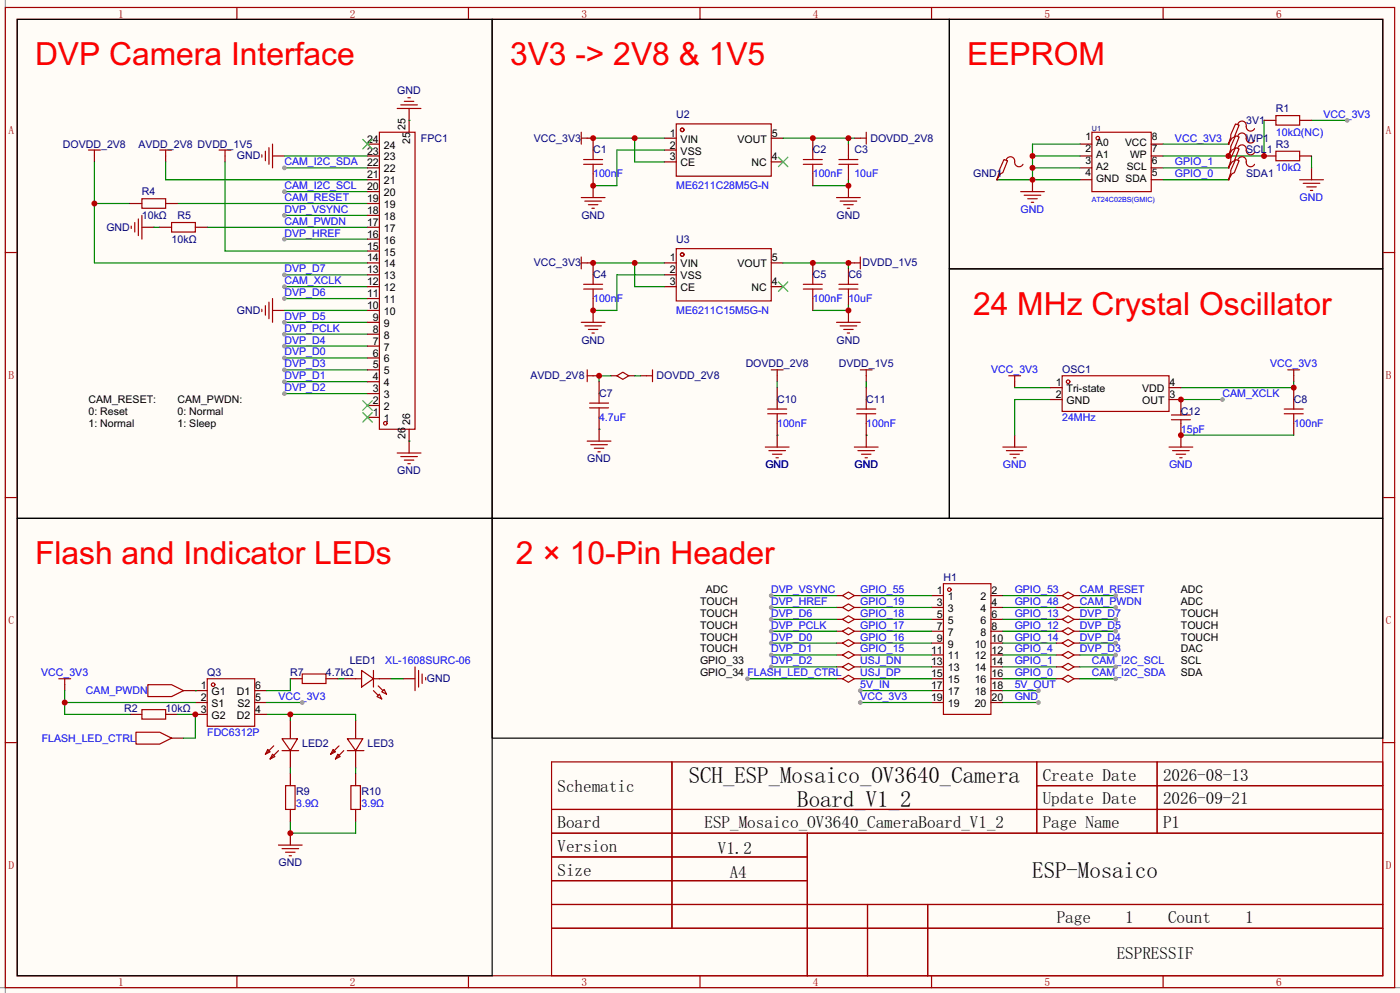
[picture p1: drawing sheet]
<svg xmlns="http://www.w3.org/2000/svg" width="299mm" height="212mm" viewBox="0 0 299 212" stroke-linecap="round" stroke-linejoin="round" font-family="sans-serif">
<path d="M0 0h299.5v212.3h-299.5z" fill="#fffcf7"/>
<path d="M1.1 0v212.3M0 211.1h299.5" fill="none" stroke="#999" stroke-width=".25"/>
<g fill="none" stroke="#a10000" stroke-width=".25">
<path d="M1.1 1.6h297.2v209.5h-297.2zM3.7 4.1h292.1v204.5h-292.1zM50.7 1.6v2.5M100.2 1.6v2.5M149.7 1.6v2.5M199.3 1.6v2.5M248.8 1.6v2.5M18.9 32.1h2.6M20.2 32.1v1.2M34.2 32.1h2.5M35.4 32.1v1.2M46.9 32.1h2.5"/>
<path d="M48.1 32.1v1.2M56 33.1v.5M56.8 32.3v2.1M57.5 31.6v3.5M58.3 30.8v5.1M124.3 29.5h1.3M124.3 28.3v2.5M144.7 26.5h20.3v11.2h-20.3zM184 29.5h1.3M185.3 28.3v2.5M278 38.4h5.1M278.8 39.2h3.5"/>
<path d="M279.5 40h2.1M1.1 54h2.6M124.3 42.2h5.1M124.3 56.2h1.3M124.3 54.9v2.6M125.1 43h3.6M125.9 43.8h2M126.6 44.5h.5M144.7 53.2h20.3v11.1h-20.3zM178.9 42.2h5.1M179.7 43h3.6M180.5 43.8h2"/>
<path d="M181.2 44.5h.5M182.8 56.2h1.2M184 54.9v2.6M218.3 41h5.1M219.1 41.7h3.5M219.8 42.5h2.1M220.6 43.3h.5M280.3 40.7h.5M295.8 54h2.5M56 66.1v.5M56.8 65.4v2M57.5 64.6v3.5"/>
<path d="M58.3 63.8v5.1M124.3 68.9h5.1M125.1 69.7h3.6M125.6 79.1v2.5M125.9 70.4h2M126.6 71.2h.5M139.6 79.1v2.5M165 79.1h2.5M166.2 79.1v1.2M178.9 68.9h5.1M179.7 69.7h3.6M180.5 70.4h2"/>
<path d="M181.2 71.2h.5M184 79.1h2.6M185.3 79.1v1.2M275.5 79.1h2.5M276.7 79.1v1.2M125.6 80.3h1.3M125.6 94.3h5.1M126.4 95.1h3.5M127.1 95.8h2.1M127.9 96.6h.5M138.3 80.3h1.3M214.5 95.6h5.1"/>
<path d="M215.3 96.3h3.5M215.8 80.3h2.5M216 97.1h2.1M216.8 97.9h.5M217 80.3v1.3M250.1 95.6h5M250.8 96.3h3.6M251.6 97.1h2M252.3 97.9h.6M1.1 106.4h2.6M295.8 106.4h2.5M1.1 158.8h2.6"/>
<path d="M12.6 145.1h2.5M13.8 145.1v1.3M31.6 146.4h5.1l2.5 1.2-2.5 1.3h-5.1zM58.5 159.5l-1.7 1.7M60.3 157.9h3.3l-1.5 2.6zM72.5 159.5l-1.8 1.7M74.3 157.9h3.3l-1.5 2.6zM295.8 158.8h2.5M57.3 160.2l.5 .5-1 .5zM58.3 161.2l.5 .5-1 .6zM59.6 160.5l-1.8 1.8M60.3 160.5h3.6"/>
<path d="M71.2 160.2l.6 .5-1.1 .5zM72.3 161.2l.5 .5-1 .6zM73.5 160.5l-1.7 1.8M74.3 160.5h3.6M118 162.9h177.8v45.7h-177.8zM118 173h177.8M118 178.1h177.8M143.7 162.9v35.5M172.7 178.1v30.5M221.8 162.9v15.2M221.8 168h74M247.5 162.9v15.2"/>
<path d="M59.6 180.7h5M60.3 181.4h3.6M61.1 182.2h2M61.8 183h.6M118 183.2h54.7M118 193.4h177.8M118 188.3h54.7M118 198.4h177.8M185.6 193.4v15.2M198.4 193.4v15.2M50.7 208.6v2.5M100.2 208.6v2.5"/>
<path d="M149.7 208.6v2.5M199.3 208.6v2.5M248.8 208.6v2.5"/>
<circle cx="145.9" cy="27.8" r=".38"/>
<circle cx="145.9" cy="54.4" r=".38"/>
</g>
<g fill="none" stroke="#870000" stroke-width=".25">
<path d="M20.2 33.3v1.3M35.4 33.3v1.3M48.1 33.3v1.3M58.3 33.3h2.5M125.6 29.5h1.3M126.9 39.7v2.5M142.1 29.5h2.6M142.1 32.1h2.6M142.1 34.6h2.6M165 29.5h2.5M165 34.6h2.5M181.5 39.7v2.5"/>
<path d="M182.8 29.5h1.2M220.9 38.4v2.6M280.5 35.9v2.5M125.6 56.2h1.3M142.1 56.2h2.6M142.1 58.7h2.6M165 56.2h2.5M181.5 56.2h1.3M58.3 66.4h2.5M126.9 66.4v2.5M142.1 61.3h2.6M165 61.3h2.5"/>
<path d="M181.5 66.4v2.5M126.9 80.3h1.2M128.1 91.8v2.5M137 80.3h1.3M166.2 80.3v1.3M185.3 80.3v1.3M217 81.6v1.3M217 93v2.6M252.6 93v2.6M276.7 80.3v1.3M13.8 146.4v1.2M39.2 147.6h2.6"/>
<path d="M62.1 154v3.8M76.1 154v3.8M62.1 160.3v3.9M62.1 178.1v2.6M76.1 160.3v3.9"/>
</g>
<path d="M166.5 33.6l2 2M168.5 33.6l-2 2M166.5 60.3l2 2M168.5 60.3l-2 2" fill="none" stroke="#3c3" stroke-width=".25"/>
<path d="M62.1 175.6v2.5h14v-2.5" fill="none" stroke="#008700" stroke-width=".25"/>
<circle cx="62.1" cy="178.1" r=".63" fill="#c00"/>
<g fill="none" stroke="#a10000" stroke-width=".25">
<path d="M201.8 124.8h10.2v27.9h-10.2zM29.1 156.5h5.1l2.5 1.3-2.5 1.3h-5.1z"/>
<circle cx="203.1" cy="126.1" r=".38"/>
</g>
<g fill="none" stroke="#870000" stroke-width=".25">
<path d="M199.3 127.3h2.5M199.3 129.9h2.5M199.3 132.4h2.5M199.3 134.9h2.5M199.3 137.5h2.5M212 127.3h2.5M212 129.9h2.5M212 132.4h2.5M212 134.9h2.5M212 137.5h2.5M36.7 157.8h2.5M199.3 150.2h2.5"/>
<path d="M199.3 147.6h2.5M199.3 145.1h2.5M199.3 142.6h2.5M199.3 140h2.5M212 150.2h2.5M212 147.6h2.5M212 145.1h2.5M212 142.6h2.5M212 140h2.5"/>
</g>
<path d="M142.1 32.1h-10.1v7.6h-5.1M142.1 58.7h-10.1v7.7h-5.1M167.5 56.2h14v1.3M62.1 164.2v1.2M76.1 164.2v1.2" fill="none" stroke="#008700" stroke-width=".25"/>
<circle cx="181.5" cy="56.2" r=".63" fill="#c00"/>
<path d="M167.5 29.5h15.3M181.5 29.5v1.3" fill="none" stroke="#008700" stroke-width=".25"/>
<circle cx="181.5" cy="29.5" r=".63" fill="#c00"/>
<path d="M181.5 38.4v1.3h-7.6" fill="none" stroke="#008700" stroke-width=".25"/>
<circle cx="181.5" cy="39.7" r=".63" fill="#c00"/>
<path d="M181.5 65.1v1.3h-7.6" fill="none" stroke="#008700" stroke-width=".25"/>
<circle cx="181.5" cy="66.4" r=".63" fill="#c00"/>
<path d="M60.8 35.9h17.8" fill="none" stroke="#008700" stroke-width=".25"/>
<circle cx="60.8" cy="35.9" r=".51" fill="#999"/>
<path d="M60.8 41h17.8" fill="none" stroke="#008700" stroke-width=".25"/>
<circle cx="60.8" cy="41" r=".51" fill="#999"/>
<path d="M38 43.5h40.6M60.8 46h17.8" fill="none" stroke="#008700" stroke-width=".25"/>
<circle cx="60.8" cy="46" r=".51" fill="#999"/>
<path d="M60.8 58.7h17.8" fill="none" stroke="#008700" stroke-width=".25"/>
<circle cx="60.8" cy="58.7" r=".51" fill="#999"/>
<path d="M60.8 61.3h17.8" fill="none" stroke="#008700" stroke-width=".25"/>
<circle cx="60.8" cy="61.3" r=".51" fill="#999"/>
<path d="M60.8 76.5h17.8" fill="none" stroke="#008700" stroke-width=".25"/>
<circle cx="60.8" cy="76.5" r=".51" fill="#999"/>
<path d="M60.8 81.6h17.8" fill="none" stroke="#008700" stroke-width=".25"/>
<circle cx="60.8" cy="81.6" r=".51" fill="#999"/>
<path d="M60.8 84.1h17.8" fill="none" stroke="#008700" stroke-width=".25"/>
<circle cx="60.8" cy="84.1" r=".51" fill="#999"/>
<path d="M60.8 79.1h17.8" fill="none" stroke="#008700" stroke-width=".25"/>
<circle cx="60.8" cy="79.1" r=".51" fill="#999"/>
<path d="M60.8 74h17.8" fill="none" stroke="#008700" stroke-width=".25"/>
<circle cx="60.8" cy="74" r=".51" fill="#999"/>
<path d="M60.8 68.9h17.8" fill="none" stroke="#008700" stroke-width=".25"/>
<circle cx="60.8" cy="68.9" r=".51" fill="#999"/>
<path d="M60.8 63.8h17.8" fill="none" stroke="#008700" stroke-width=".25"/>
<circle cx="60.8" cy="63.8" r=".51" fill="#999"/>
<path d="M60.8 71.4h17.8" fill="none" stroke="#008700" stroke-width=".25"/>
<circle cx="60.8" cy="71.4" r=".51" fill="#999"/>
<path d="M60.8 51.1h17.8" fill="none" stroke="#008700" stroke-width=".25"/>
<circle cx="60.8" cy="51.1" r=".51" fill="#999"/>
<path d="M60.8 33.3h17.8M128.1 91.8h.1M130.7 80.3h-2.6v1.3M135.8 80.3h1.2" fill="none" stroke="#008700" stroke-width=".25"/>
<path d="M130.7 80.3h1.3M134.5 80.3h1.3" fill="none" stroke="#870000" stroke-width=".25"/>
<path d="M132 80.3l1.2-.7 1.3 .7-1.3 .8z" fill="none" stroke="#a10000" stroke-width=".25"/>
<circle cx="128.1" cy="80.3" r=".63" fill="#c00"/>
<path d="M87.5 23.2v2.5M30.4 48.6h2.5M87.5 94.3v2.5M166.2 93v2.6M185.3 93v2.6M86.2 145.1h2.6" fill="none" stroke="#870000" stroke-width=".25"/>
<g fill="none" stroke="#a10000" stroke-width=".25">
<path d="M85 23.2h5M85.7 22.4h3.6M86.5 21.7h2M87.2 20.9h.6M28.1 48.3v.5M28.8 47.6v2M29.6 46.8v3.6M30.4 46v5.1M85 96.8h5M85.7 97.6h3.6M86.5 98.4h2M87.2 99.1h.6"/>
<path d="M163.7 95.6h5.1M164.5 96.3h3.5M165.2 97.1h2.1M166 97.9h.5M182.8 95.6h5M183.5 96.3h3.6M184.3 97.1h2M185 97.9h.5M88.8 142.6v5M89.5 143.3v3.6M90.3 144.1v2M91.1 144.9v.5"/>
</g>
<path d="M20.2 34.6v21.6h58.4M35.4 34.6v3.8h43.2M48.1 34.6v19.1h30.5M20.2 43.5h7.6M166.2 81.6v1.3M185.3 81.6v1.3" fill="none" stroke="#008700" stroke-width=".25"/>
<circle cx="20.2" cy="43.5" r=".63" fill="#c00"/>
<path d="M32.9 48.6h1.3M44.3 48.6h34.3M126.9 56.2h15.2M135.8 56.2v5.1h6.3M60.8 66.4h17.8" fill="none" stroke="#008700" stroke-width=".25"/>
<circle cx="135.8" cy="56.2" r=".63" fill="#c00"/>
<path d="M126.9 29.5h15.2M135.8 29.5v5.1h6.3" fill="none" stroke="#008700" stroke-width=".25"/>
<circle cx="135.8" cy="29.5" r=".63" fill="#c00"/>
<path d="M217 82.9h7.7M224.7 85.4h-7.7v7.6M252.6 85.4h8.9M276.7 81.6v1.3h-24.1" fill="none" stroke="#008700" stroke-width=".25"/>
<circle cx="261.5" cy="85.4" r=".51" fill="#999"/>
<path d="M184 127.3h15.3M184 129.9h15.3M184 132.4h15.3M184 134.9h15.3M184 137.5h15.3M184 140h15.3M184 142.6h15.3M184 145.1h15.3M184 147.6h15.3" fill="none" stroke="#008700" stroke-width=".25"/>
<circle cx="184" cy="147.6" r=".51" fill="#999"/>
<path d="M184 150.2h15.3" fill="none" stroke="#008700" stroke-width=".25"/>
<circle cx="184" cy="150.2" r=".51" fill="#999"/>
<path d="M214.5 150.2h7.6" fill="none" stroke="#008700" stroke-width=".25"/>
<circle cx="222.1" cy="150.2" r=".51" fill="#999"/>
<path d="M214.5 147.6h7.6" fill="none" stroke="#008700" stroke-width=".25"/>
<circle cx="222.1" cy="147.6" r=".51" fill="#999"/>
<path d="M165 127.3h13.9M214.5 137.5h11.4M214.5 134.9h11.4M214.5 132.4h11.4M214.5 129.9h11.4M214.5 127.3h11.4M72.3 145.1h1.2M83.7 145.1h2.5M214.5 145.1h11.4M214.5 142.6h11.4M214.5 140h11.4" fill="none" stroke="#008700" stroke-width=".25"/>
<g fill="none" stroke="#a10000" stroke-width=".25">
<path d="M180.2 127.3l1.3-.7 1.3 .7-1.3 .8zM180.2 129.9l1.3-.8 1.3 .8-1.3 .7zM180.2 132.4l1.3-.8 1.3 .8-1.3 .8zM180.2 134.9l1.3-.7 1.3 .7-1.3 .8zM180.2 137.5l1.3-.8 1.3 .8-1.3 .8zM227.2 127.3l1.3-.7 1.2 .7-1.2 .8zM227.2 129.9l1.3-.8 1.2 .8-1.2 .7zM227.2 132.4l1.3-.8 1.2 .8-1.2 .8zM227.2 134.9l1.3-.7 1.2 .7-1.2 .8zM227.2 137.5l1.3-.8 1.2 .8-1.2 .8zM76.1 145.1h1.2M77.3 143.3l2.6 1.8-2.6 1.8z"/>
<path d="M79.9 147.6l1 1.1M79.9 145.1h1.3M79.9 143.3v3.6M80.9 146.6l1 1M81.2 148.4l.5 1-1.1-.5zM81.7 147.9l.5-.5 .5 1zM180.2 140l1.3-.7 1.3 .7-1.3 .8zM180.2 142.6l1.3-.8 1.3 .8-1.3 .7zM180.2 145.1l1.3-.8 1.3 .8-1.3 .8zM227.2 140l1.3-.7 1.2 .7-1.2 .8zM227.2 142.6l1.3-.8 1.2 .8-1.2 .7zM227.2 145.1l1.3-.8 1.2 .8-1.2 .8z"/>
</g>
<g fill="none" stroke="#870000" stroke-width=".25">
<path d="M178.9 127.3h1.3M178.9 129.9h1.3M178.9 132.4h1.3M178.9 134.9h1.3M178.9 137.5h1.3M182.8 127.3h1.2M182.8 129.9h1.2M182.8 132.4h1.2M182.8 134.9h1.2M182.8 137.5h1.2M225.9 127.3h1.3M225.9 129.9h1.3"/>
<path d="M225.9 132.4h1.3M225.9 134.9h1.3M225.9 137.5h1.3M229.7 127.3h1.3M229.7 129.9h1.3M229.7 132.4h1.3M229.7 134.9h1.3M229.7 137.5h1.3M73.5 145.1h2.6M81.2 145.1h2.5M178.9 145.1h1.3M178.9 140h1.3"/>
<path d="M178.9 142.6h1.3M182.8 145.1h1.2M182.8 140h1.2M182.8 142.6h1.2M225.9 145.1h1.3M225.9 140h1.3M225.9 142.6h1.3M229.7 145.1h1.3M229.7 140h1.3M229.7 142.6h1.3"/>
</g>
<circle cx="165" cy="127.3" r=".51" fill="#999"/>
<path d="M231 127.3h7.6" fill="none" stroke="#008700" stroke-width=".25"/>
<circle cx="238.6" cy="127.3" r=".51" fill="#999"/>
<g fill="none" stroke="#a10000" stroke-width=".25">
<path d="M81.2 28.3h7.6v63.5h-7.6zM233.6 28.3h12.7v12.7h-12.7z"/>
<circle cx="234.8" cy="29.5" r=".38"/>
<circle cx="82.4" cy="90.5" r=".38"/>
</g>
<g fill="none" stroke="#870000" stroke-width=".25">
<path d="M78.6 38.4h2.6M78.6 35.9h2.6M78.6 33.3h2.6M78.6 30.8h2.6M87.5 25.7v2.6M231 38.4h2.6M231 35.9h2.6M231 33.3h2.6M231 30.8h2.6M246.3 38.4h2.5M246.3 35.9h2.5M246.3 33.3h2.5"/>
<path d="M246.3 30.8h2.5M78.6 58.7h2.6M78.6 56.2h2.6M78.6 53.7h2.6M78.6 51.1h2.6M78.6 48.6h2.6M78.6 46h2.6M78.6 43.5h2.6M78.6 41h2.6M78.6 79.1h2.6M78.6 76.5h2.6M78.6 74h2.6"/>
<path d="M78.6 71.4h2.6M78.6 68.9h2.6M78.6 66.4h2.6M78.6 63.8h2.6M78.6 61.3h2.6M78.6 89.2h2.6M78.6 86.7h2.6M78.6 84.1h2.6M78.6 81.6h2.6M87.5 91.8v2.5"/>
</g>
<path d="M77.6 29.8l2 2M79.6 29.8l-2 2M77.6 88.2l2 2M77.6 85.7l2 2M79.6 88.2l-2 2M79.6 85.7l-2 2" fill="none" stroke="#3c3" stroke-width=".25"/>
<path d="M213.2 38.4h17.8M220.9 33.3h10.1M220.9 35.9h10.1M231 30.8h-10.1v7.6" fill="none" stroke="#008700" stroke-width=".25"/>
<g fill="#c00">
<circle cx="220.9" cy="38.4" r=".63"/>
<circle cx="220.9" cy="35.9" r=".63"/>
<circle cx="220.9" cy="33.3" r=".63"/>
</g>
<path d="M248.8 30.8h14M248.8 38.4h14M248.8 35.9h14M270.4 25.7v7.6h-21.6M280.5 33.3v2.6" fill="none" stroke="#008700" stroke-width=".25"/>
<path d="M262.8 33.3h.1" fill="none" stroke="#870000" stroke-width=".25"/>
<circle cx="262.8" cy="33.3" r=".63" fill="#c00"/>
<path d="M214.8 34.1l.7 .3-1 2.5-.5 .3-.8 1.2 .5-1.5v-.5zM215.3 34.1a.93 .93 0 0 1 1.1-.6 .93 .93 0 0 1 .6 1.1 .94 .94 0 0 0 .7 1 .94 .94 0 0 0 1.1-.5M264.3 29l.7 .3-1 2.5-.5 .3-.7 1.2 .5-1.5v-.5zM264.3 31.6l.7 .2-1 2.6-.5 .2-.7 1.3 .5-1.5v-.5zM264.3 34.1l.7 .3-1 2.5-.5 .3-.7 1.2 .5-1.5v-.5zM264.3 26.5l.7 .2-1 2.6-.5 .2-.7 1.3 .5-1.5v-.5zM264.8 29a.93 .93 0 0 1 1.1-.5 .93 .93 0 0 1 .7 1 .94 .94 0 0 0 .7 1 .94 .94 0 0 0 1.1-.5M264.8 31.6a.93 .93 0 0 1 1.1-.6 .93 .93 0 0 1 .7 1.1 .94 .94 0 0 0 .7 1 .94 .94 0 0 0 1.1-.5M264.8 34.1a.93 .93 0 0 1 1.1-.6 .93 .93 0 0 1 .7 1.1 .94 .94 0 0 0 .7 1 .94 .94 0 0 0 1.1-.5M264.8 26.5a.93 .93 0 0 1 1.1-.6 .93 .93 0 0 1 .7 1.1 .94 .94 0 0 0 .7 1 .94 .94 0 0 0 1.1-.5" fill="none" stroke="#a10000" stroke-width=".25"/>
<path d="M213.2 38.4h.1M262.8 35.9h.1M262.8 38.4h.1M262.8 30.8h.1" fill="none" stroke="#870000" stroke-width=".25"/>
<path d="M280.5 25.7h7.7" fill="none" stroke="#008700" stroke-width=".25"/>
<circle cx="288.2" cy="25.7" r=".51" fill="#999"/>
<path d="M231 142.6h7.6" fill="none" stroke="#008700" stroke-width=".25"/>
<circle cx="238.6" cy="142.6" r=".51" fill="#999"/>
<path d="M231 145.1h7.6" fill="none" stroke="#008700" stroke-width=".25"/>
<circle cx="238.6" cy="145.1" r=".51" fill="#999"/>
<path d="M165 129.9h13.9" fill="none" stroke="#008700" stroke-width=".25"/>
<circle cx="165" cy="129.9" r=".51" fill="#999"/>
<path d="M231 129.9h7.6" fill="none" stroke="#008700" stroke-width=".25"/>
<circle cx="238.6" cy="129.9" r=".51" fill="#999"/>
<path d="M231 132.4h7.6" fill="none" stroke="#008700" stroke-width=".25"/>
<circle cx="238.6" cy="132.4" r=".51" fill="#999"/>
<path d="M165 132.4h13.9" fill="none" stroke="#008700" stroke-width=".25"/>
<circle cx="165" cy="132.4" r=".51" fill="#999"/>
<path d="M231 134.9h7.6" fill="none" stroke="#008700" stroke-width=".25"/>
<circle cx="238.6" cy="134.9" r=".51" fill="#999"/>
<path d="M165 134.9h13.9" fill="none" stroke="#008700" stroke-width=".25"/>
<circle cx="165" cy="134.9" r=".51" fill="#999"/>
<path d="M231 137.5h7.6" fill="none" stroke="#008700" stroke-width=".25"/>
<circle cx="238.6" cy="137.5" r=".51" fill="#999"/>
<path d="M165 137.5h13.9" fill="none" stroke="#008700" stroke-width=".25"/>
<circle cx="165" cy="137.5" r=".51" fill="#999"/>
<path d="M231 140h7.6" fill="none" stroke="#008700" stroke-width=".25"/>
<circle cx="238.6" cy="140" r=".51" fill="#999"/>
<path d="M165 140h13.9" fill="none" stroke="#008700" stroke-width=".25"/>
<circle cx="165" cy="140" r=".51" fill="#999"/>
<path d="M165 142.6h13.9" fill="none" stroke="#008700" stroke-width=".25"/>
<circle cx="165" cy="142.6" r=".51" fill="#999"/>
<path d="M159.9 145.1h19" fill="none" stroke="#008700" stroke-width=".25"/>
<circle cx="159.9" cy="145.1" r=".51" fill="#999"/>
<path d="M87.5 25.7h.1M87.5 94.3h.1M166.2 93h.1M185.3 93h.1M57 152.7h19.1v1.3M62.1 152.7v1.3" fill="none" stroke="#008700" stroke-width=".25"/>
<circle cx="62.1" cy="152.7" r=".63" fill="#c00"/>
<path d="M126.9 32.1v2M250.6 89.7h4M250.6 88.7h4M252.6 88v.7M252.6 89.7v.8" fill="none" stroke="#a10000" stroke-width=".25"/>
<path d="M126.9 37.2v2.5M252.6 85.4v2.6M252.6 90.5v2.5" fill="none" stroke="#870000" stroke-width=".25"/>
<circle cx="126.9" cy="39.7" r=".63" fill="#c00"/>
<path d="M124.8 35.1h4.1M126.9 35.1v2.1" fill="none" stroke="#a10000" stroke-width=".25"/>
<path d="M126.9 29.5v2.6" fill="none" stroke="#870000" stroke-width=".25"/>
<circle cx="126.9" cy="29.5" r=".63" fill="#c00"/>
<path d="M124.8 34.1h4.1M171.8 35.1h4.1M173.9 32.1v2M173.9 35.1v2.1" fill="none" stroke="#a10000" stroke-width=".25"/>
<path d="M173.9 29.5v2.6M173.9 37.2v2.5" fill="none" stroke="#870000" stroke-width=".25"/>
<circle cx="173.9" cy="29.5" r=".63" fill="#c00"/>
<path d="M171.8 34.1h4.1M126.9 58.7v2.1" fill="none" stroke="#a10000" stroke-width=".25"/>
<path d="M126.9 63.8v2.6" fill="none" stroke="#870000" stroke-width=".25"/>
<circle cx="126.9" cy="66.4" r=".63" fill="#c00"/>
<path d="M124.8 61.8h4.1M126.9 61.8v2" fill="none" stroke="#a10000" stroke-width=".25"/>
<path d="M126.9 56.2v2.5" fill="none" stroke="#870000" stroke-width=".25"/>
<circle cx="126.9" cy="56.2" r=".63" fill="#c00"/>
<path d="M173.9 58.7v2.1M124.8 60.8h4.1M171.8 61.8h4.1M173.9 61.8v2" fill="none" stroke="#a10000" stroke-width=".25"/>
<path d="M173.9 56.2v2.5M173.9 63.8v2.6" fill="none" stroke="#870000" stroke-width=".25"/>
<circle cx="173.9" cy="56.2" r=".63" fill="#c00"/>
<path d="M171.8 60.8h4.1M274.7 88.5h4.1M276.7 85.4v2.1M276.7 88.5v2" fill="none" stroke="#a10000" stroke-width=".25"/>
<path d="M276.7 82.9v2.5M276.7 90.5v2.5" fill="none" stroke="#870000" stroke-width=".25"/>
<circle cx="276.7" cy="82.9" r=".63" fill="#c00"/>
<path d="M272.9 24.7h5.1v2h-5.1zM164.2 87.5h4.1M164.2 88.5h4.1M166.2 85.4v2.1M166.2 88.5v2M183.3 87.5h4M183.3 88.5h4M185.3 85.4v2.1M185.3 88.5v2M274.7 87.5h4.1M64.6 144.1h5.1v2h-5.1z" fill="none" stroke="#a10000" stroke-width=".25"/>
<path d="M270.4 25.7h2.5M270.4 33.3h2.5M278 25.7h2.5M166.2 82.9v2.5M166.2 90.5v2.5M185.3 82.9v2.5M185.3 90.5v2.5M62.1 145.1h2.5M69.7 145.1h2.6" fill="none" stroke="#870000" stroke-width=".25"/>
<circle cx="270.4" cy="33.3" r=".63" fill="#c00"/>
<g fill="none" stroke="#870000" stroke-width=".25">
<path d="M181.5 30.8v2.5M181.5 35.9v2.5M278 33.3h2.5M27.8 43.5h2.6M34.2 48.6h2.5M35.4 43.5h2.6M41.8 48.6h2.5M181.5 57.5v2.5M181.5 62.6v2.5M128.1 81.6v2.5M128.1 89.2v2.6M250.1 82.9h2.5"/>
<path d="M250.1 85.4h2.5M27.8 152.7h2.6M35.4 152.7h2.6M62.1 165.4v2.6M62.1 173v2.6M76.1 165.4v2.6M76.1 173v2.6"/>
</g>
<g fill="none" stroke="#a10000" stroke-width=".25">
<path d="M179.5 35.1h4M179.5 34.1h4M181.5 33.3v.8M181.5 35.1v.8M272.9 32.3h5.1v2.1h-5.1zM30.4 42.5h5v2h-5zM36.7 47.6h5.1v2h-5.1zM179.5 61.8h4M179.5 60.8h4M181.5 60v.8M181.5 61.8v.8M126.1 86.2h4.1"/>
<path d="M126.1 87.2h4.1M128.1 84.1v2.1M128.1 87.2v2M30.4 151.7h5v2h-5zM61.1 168h2v5h-2zM75.1 168h2v5h-2z"/>
</g>
<circle cx="252.6" cy="85.4" r=".63" fill="#c00"/>
<path d="M224.7 85.4h2.5M224.7 82.9h2.5" fill="none" stroke="#870000" stroke-width=".25"/>
<g fill="none" stroke="#a10000" stroke-width=".25">
<path d="M227.2 80.3h22.9v7.7h-22.9z"/>
<circle cx="228.5" cy="81.6" r=".38"/>
</g>
<path d="M252.6 93h24.1" fill="none" stroke="#008700" stroke-width=".25"/>
<circle cx="252.6" cy="93" r=".63" fill="#c00"/>
<path d="M41.8 147.6h2.5M41.8 150.2h2.5M41.8 152.7h2.5M54.5 147.6h2.5M54.5 150.2h2.5M54.5 152.7h2.5" fill="none" stroke="#870000" stroke-width=".25"/>
<g fill="none" stroke="#a10000" stroke-width=".25">
<path d="M44.3 145.1h10.2v10.2h-10.2z"/>
<circle cx="45.6" cy="146.4" r=".38"/>
</g>
<path d="M13.8 150.2h28M13.8 147.6v5.1h14M41.8 147.6h.1" fill="none" stroke="#008700" stroke-width=".25"/>
<circle cx="13.8" cy="150.2" r=".63" fill="#c00"/>
<path d="M38 152.7h3.8v5.1h-2.6M62.1 145.1v2.5h-5.1" fill="none" stroke="#008700" stroke-width=".25"/>
<circle cx="41.8" cy="152.7" r=".63" fill="#c00"/>
<path d="M57 150.2h7.6" fill="none" stroke="#008700" stroke-width=".25"/>
<circle cx="64.6" cy="150.2" r=".51" fill="#999"/>
<path d="M3.7 4.1h101.6v106.7h-101.6zM105.3 4.1h97.8v106.7h-97.8zM203.1 4.1h92.7v53.4h-92.7zM203.1 57.5h92.7v53.3h-92.7zM3.7 110.8h101.6v97.8h-101.6zM105.3 110.8h190.5v47h-190.5z" fill="none" stroke="#000" stroke-width=".25"/>
<g font-size="6.8" fill="#f00">
<text x="7.5" y="13.9">DVP Camera Interface</text>
<text x="109.1" y="13.9">3V3 -&gt; 2V8 &amp; 1V5</text>
<text x="206.9" y="13.9">EEPROM</text>
<text x="208.2" y="67.3">24 MHz Crystal Oscillator</text>
<text x="7.5" y="120.6">Flash and Indicator LEDs</text>
<text x="110.4" y="120.6">2 × 10-Pin Header</text>
</g>
<g font-size="4.9">
<text x="147.3" y="167.5">SCH_ESP_Mosaico_OV3640_Camera</text>
<text x="170.5" y="172.6">Board_V1_2</text>
<text x="220.8" y="187.8">ESP-Mosaico</text>
</g>
<g font-size="3.7">
<text x="223" y="166.9">Create Date</text>
<text x="248.8" y="166.9">2026-08-13</text>
<text x="119.3" y="169.4">Schematic</text>
<text x="223" y="171.9">Update Date</text>
<text x="248.8" y="171.9">2026-09-21</text>
<text x="119.3" y="177">Board</text>
<text x="150.7" y="177">ESP_Mosaico_OV3640_CameraBoard_V1_2</text>
<text x="223" y="177">Page Name</text>
<text x="248.8" y="177">P1</text>
<text x="119.3" y="182.1">Version</text>
<text x="153.5" y="182.6">V1.2</text>
<text x="119.3" y="187.2">Size</text>
<text x="156.1" y="187.7">A4</text>
<text x="226" y="197.3">Page</text>
<text x="240.7" y="197.3">1</text>
<text x="249.9" y="197.3">Count</text>
<text x="266.3" y="197.3">1</text>
<text x="238.9" y="205">ESPRESSIF</text>
</g>
<g font-size="2.4" fill="#a00000">
<text x="25.3" y="3.7">1</text>
<text x="74.8" y="3.7">2</text>
<text x="124.4" y="3.7">3</text>
<text x="173.9" y="3.7">4</text>
<text x="223.4" y="3.7">5</text>
<text x="272.9" y="3.7">6</text>
<text x="1.8" y="28.7">A</text>
<text x="296.4" y="28.7">A</text>
<text x="1.8" y="81.1">B</text>
<text x="296.4" y="81.1">B</text>
<text x="1.8" y="133.4">C</text>
<text x="296.4" y="133.4">C</text>
<text x="1.8" y="185.8">D</text>
<text x="296.4" y="185.8">D</text>
<text x="25.3" y="210.8">1</text>
<text x="74.8" y="210.8">2</text>
<text x="124.4" y="210.8">3</text>
<text x="173.9" y="210.8">4</text>
<text x="223.4" y="210.8">5</text>
<text x="272.9" y="210.8">6</text>
</g>
<g font-size="2.3" fill="#000080">
<text x="85" y="20.1">GND</text>
<text x="272.9" y="23.9">R1</text>
<text x="144.7" y="25.2">U2</text>
<text x="266.6" y="26.5">3V1</text>
<text x="13.5" y="31.5">DOVDD_2V8</text>
<text x="29.6" y="31.5">AVDD_2V8 DVDD_1V5</text>
<text x="50.7" y="34.1">GND</text>
<text x="90" y="30.3">FPC1</text>
<text x="114.2" y="30.3">VCC_3V3</text>
<text x="126.9" y="32.8">C1</text>
<text x="173.9" y="32.8">C2</text>
<text x="182.8" y="32.8">C3</text>
<text x="186.2" y="30.3">DOVDD_2V8</text>
<text x="266.6" y="30.3">WP1</text>
<text x="266.6" y="32.8">SCL1</text>
<text x="272.9" y="31.5">R3</text>
<text x="30.4" y="41.7">R4</text>
<text x="208.2" y="37.9">GND1</text>
<text x="266.6" y="37.9">SDA1</text>
<text x="30.4" y="46.8">10kΩ</text>
<text x="38" y="46.8">R5</text>
<text x="124.4" y="46.8">GND</text>
<text x="179" y="46.8">GND</text>
<text x="22.8" y="49.3">GND</text>
<text x="36.7" y="51.9">10kΩ</text>
<text x="144.7" y="51.9">U3</text>
<text x="114.2" y="56.9">VCC_3V3</text>
<text x="126.9" y="59.5">C4</text>
<text x="173.9" y="59.5">C5</text>
<text x="181.5" y="59.5">C6</text>
<text x="184.5" y="56.9">DVDD_1V5</text>
<text x="50.7" y="67.1">GND</text>
<text x="124.4" y="73.4">GND</text>
<text x="179" y="73.4">GND</text>
<text x="113.5" y="81.1">AVDD_2V8</text>
<text x="140.5" y="81.1">DOVDD_2V8</text>
<text x="159.5" y="78.5">DOVDD_2V8</text>
<text x="179.4" y="78.5">DVDD_1V5</text>
<text x="227.2" y="79.8">OSC1</text>
<text x="128.1" y="84.9">C7</text>
<text x="166.2" y="86.1">C10</text>
<text x="185.3" y="86.1">C11</text>
<text x="252.6" y="88.7">C12</text>
<text x="276.7" y="86.1">C8</text>
<text x="85" y="101.4">GND</text>
<text x="125.6" y="98.8">GND</text>
<text x="201.8" y="124.2">H1</text>
<text x="74.8" y="142">LED1</text>
<text x="44.3" y="144.6">Q3</text>
<text x="62.1" y="144.6">R7</text>
<text x="69.7" y="144.6">4.7kΩ</text>
<text x="91.3" y="145.8">GND</text>
<text x="26.5" y="152.2">R2</text>
<text x="35.4" y="152.2">10kΩ</text>
<text x="64.6" y="159.8">LED2</text>
<text x="78.6" y="159.8">LED3</text>
<text x="63.4" y="170">R9</text>
<text x="77.3" y="170">R10</text>
<text x="59.6" y="185.2">GND</text>
</g>
<g font-size="2.3">
<text x="86.7" y="27.8" transform="rotate(-90 86.7 27.8)">25</text>
<text x="143.3" y="29.2">1</text>
<text x="165.1" y="29.2">5</text>
<text x="78.5" y="35.6">22</text>
<text x="78.5" y="33">23</text>
<text x="78.5" y="30.5">24</text>
<text x="82.1" y="34.3">23</text>
<text x="82.1" y="31.8">24</text>
<text x="87.7" y="30.8" transform="rotate(-90 87.7 30.8)">25</text>
<text x="143.3" y="31.8">2</text>
<text x="143.3" y="34.3">3</text>
<text x="145.6" y="30.5">VIN</text>
<text x="145.6" y="33">VSS</text>
<text x="145.6" y="35.6">CE</text>
<text x="157.7" y="30.5">VOUT</text>
<text x="160.8" y="35.6">NC</text>
<text x="165.1" y="34.3">4</text>
<text x="78.5" y="40.7">20</text>
<text x="78.5" y="38.1">21</text>
<text x="82.1" y="41.9">20</text>
<text x="82.1" y="39.4">21</text>
<text x="82.1" y="36.8">22</text>
<text x="78.5" y="45.7">18</text>
<text x="78.5" y="43.2">19</text>
<text x="82.1" y="47">18</text>
<text x="82.1" y="44.5">19</text>
<text x="78.5" y="53.4">15</text>
<text x="78.5" y="50.8">16</text>
<text x="78.5" y="48.3">17</text>
<text x="82.1" y="52.1">16</text>
<text x="82.1" y="49.5">17</text>
<text x="78.5" y="58.4">13</text>
<text x="78.5" y="55.9">14</text>
<text x="82.1" y="59.7">13</text>
<text x="82.1" y="57.2">14</text>
<text x="82.1" y="54.6">15</text>
<text x="143.3" y="55.9">1</text>
<text x="143.3" y="58.4">2</text>
<text x="145.6" y="57.2">VIN</text>
<text x="145.6" y="59.7">VSS</text>
<text x="157.7" y="57.2">VOUT</text>
<text x="165.1" y="55.9">5</text>
<text x="78.5" y="63.5">11</text>
<text x="78.5" y="61">12</text>
<text x="82.1" y="64.8">11</text>
<text x="82.1" y="62.2">12</text>
<text x="143.3" y="61">3</text>
<text x="145.6" y="62.2">CE</text>
<text x="160.8" y="62.2">NC</text>
<text x="165.1" y="61">4</text>
<text x="78.5" y="66.1">10</text>
<text x="79.8" y="71.1">8</text>
<text x="79.8" y="68.6">9</text>
<text x="82.1" y="69.9">9</text>
<text x="82.1" y="67.3">10</text>
<text x="79.8" y="76.2">6</text>
<text x="79.8" y="73.7">7</text>
<text x="82.1" y="77.5">6</text>
<text x="82.1" y="74.9">7</text>
<text x="82.1" y="72.4">8</text>
<text x="79.8" y="83.8">3</text>
<text x="79.8" y="81.3">4</text>
<text x="79.8" y="78.8">5</text>
<text x="82.1" y="82.6">4</text>
<text x="82.1" y="80">5</text>
<text x="225.8" y="82.6">1</text>
<text x="228.1" y="83.8">Tri-state</text>
<text x="244.3" y="83.8">VDD</text>
<text x="250.2" y="82.6">4</text>
<text x="18.9" y="86.1">CAM_RESET:</text>
<text x="18.9" y="88.7">0: Reset</text>
<text x="38" y="86.1">CAM_PWDN:</text>
<text x="38" y="88.7">0: Normal</text>
<text x="79.8" y="88.9">1</text>
<text x="79.8" y="86.4">2</text>
<text x="82.1" y="87.6">2</text>
<text x="82.1" y="85.1">3</text>
<text x="225.8" y="85.1">2</text>
<text x="228.1" y="86.4">GND</text>
<text x="244.3" y="86.4">OUT</text>
<text x="250.2" y="85.1">3</text>
<text x="18.9" y="91.2">1: Normal</text>
<text x="38" y="91.2">1: Sleep</text>
<text x="82.1" y="90.2">1</text>
<text x="86.7" y="93.8" transform="rotate(-90 86.7 93.8)">26</text>
<text x="87.7" y="90.8" transform="rotate(-90 87.7 90.8)">26</text>
<text x="149.7" y="129.3">TOUCH</text>
<text x="149.7" y="131.9">TOUCH</text>
<text x="151" y="126.8">ADC</text>
<text x="200.4" y="127">1</text>
<text x="200.4" y="129.6">3</text>
<text x="202.7" y="128.3">1</text>
<text x="202.7" y="130.8">3</text>
<text x="209.8" y="130.8">4</text>
<text x="209.8" y="128.3">2</text>
<text x="212.1" y="129.6">4</text>
<text x="212.1" y="127">2</text>
<text x="252.6" y="129.3">ADC</text>
<text x="252.6" y="126.8">ADC</text>
<text x="252.6" y="131.9">TOUCH</text>
<text x="149.7" y="134.4">TOUCH</text>
<text x="149.7" y="136.9">TOUCH</text>
<text x="200.4" y="132.1">5</text>
<text x="200.4" y="134.6">7</text>
<text x="200.4" y="137.2">9</text>
<text x="202.7" y="133.4">5</text>
<text x="202.7" y="135.9">7</text>
<text x="209.8" y="135.9">8</text>
<text x="209.8" y="133.4">6</text>
<text x="212.1" y="137.2">10</text>
<text x="212.1" y="134.6">8</text>
<text x="212.1" y="132.1">6</text>
<text x="252.6" y="136.9">TOUCH</text>
<text x="252.6" y="134.4">TOUCH</text>
<text x="149.7" y="142">GPIO_33</text>
<text x="149.7" y="139.5">TOUCH</text>
<text x="199.2" y="139.7">11</text>
<text x="199.2" y="142.3">13</text>
<text x="202.7" y="138.4">9</text>
<text x="202.7" y="141">11</text>
<text x="202.7" y="143.5">13</text>
<text x="208.5" y="143.5">14</text>
<text x="208.5" y="141">12</text>
<text x="208.5" y="138.4">10</text>
<text x="212.1" y="142.3">14</text>
<text x="212.1" y="139.7">12</text>
<text x="252.6" y="139.5">DAC</text>
<text x="252.6" y="142">SCL</text>
<text x="42.9" y="149.9">2</text>
<text x="42.9" y="147.3">1</text>
<text x="45.3" y="148.6">G1</text>
<text x="50.6" y="148.6">D1</text>
<text x="54.6" y="147.3">6</text>
<text x="54.6" y="149.9">5</text>
<text x="149.7" y="144.6">GPIO_34 FLASH_LED_CTRL</text>
<text x="199.2" y="144.8">15</text>
<text x="199.2" y="147.3">17</text>
<text x="199.2" y="149.9">19</text>
<text x="202.7" y="146.1">15</text>
<text x="202.7" y="148.6">17</text>
<text x="208.5" y="148.6">18</text>
<text x="208.5" y="146.1">16</text>
<text x="212.1" y="149.9">20</text>
<text x="212.1" y="147.3">18</text>
<text x="212.1" y="144.8">16</text>
<text x="252.6" y="144.6">SDA</text>
<text x="42.9" y="152.4">3</text>
<text x="45.3" y="153.7">G2</text>
<text x="45.3" y="151.1">S1</text>
<text x="50.6" y="153.7">D2</text>
<text x="50.8" y="151.1">S2</text>
<text x="54.6" y="152.4">4</text>
<text x="202.7" y="151.1">19</text>
<text x="208.5" y="151.1">20</text>
</g>
<g font-size="2.3" fill="#00f">
<text x="272.9" y="29">10kΩ(NC)</text>
<text x="283.1" y="25.2">VCC_3V3</text>
<text x="60.8" y="35.3">CAM_I2C_SDA</text>
<text x="251.3" y="30.3">VCC_3V3</text>
<text x="251.3" y="35.3">GPIO_1</text>
<text x="60.8" y="40.4">CAM_I2C_SCL</text>
<text x="126.9" y="37.9">100nF</text>
<text x="144.7" y="40.4">ME6211C28M5G-N</text>
<text x="173.9" y="37.9">100nF</text>
<text x="182.8" y="37.9">10uF</text>
<text x="251.3" y="37.9">GPIO_0</text>
<text x="272.9" y="36.6">10kΩ</text>
<text x="60.8" y="43">CAM_RESET</text>
<text x="60.8" y="45.5">DVP_VSYNC</text>
<text x="218.3" y="45.5">GND</text>
<text x="278" y="43">GND</text>
<text x="60.8" y="50.6">DVP_HREF</text>
<text x="60.8" y="48">CAM_PWDN</text>
<text x="60.8" y="58.2">DVP_D7</text>
<text x="60.8" y="60.7">CAM_XCLK</text>
<text x="60.8" y="63.3">DVP_D6</text>
<text x="126.9" y="64.6">100nF</text>
<text x="173.9" y="64.6">100nF</text>
<text x="181.5" y="64.6">10uF</text>
<text x="60.8" y="68.4">DVP_D5</text>
<text x="60.8" y="70.9">DVP_PCLK</text>
<text x="144.7" y="67.1">ME6211C15M5G-N</text>
<text x="60.8" y="76">DVP_D0</text>
<text x="60.8" y="73.4">DVP_D4</text>
<text x="60.8" y="81.1">DVP_D1</text>
<text x="60.8" y="83.6">DVP_D2</text>
<text x="60.8" y="78.5">DVP_D3</text>
<text x="212" y="79.8">VCC_3V3</text>
<text x="271.7" y="78.5">VCC_3V3</text>
<text x="128.1" y="90">4.7uF</text>
<text x="227.2" y="90">24MHz</text>
<text x="261.5" y="84.9">CAM_XCLK</text>
<text x="166.2" y="91.2">100nF</text>
<text x="185.3" y="91.2">100nF</text>
<text x="252.6" y="92.5">15pF</text>
<text x="276.7" y="91.2">100nF</text>
<text x="163.7" y="100.1">GND</text>
<text x="182.8" y="100.1">GND</text>
<text x="214.5" y="100.1">GND</text>
<text x="250.1" y="100.1">GND</text>
<text x="165" y="126.8">DVP_VSYNC</text>
<text x="165" y="129.3">DVP_HREF</text>
<text x="165" y="131.9">DVP_D6</text>
<text x="184" y="126.8">GPIO_55</text>
<text x="184" y="129.3">GPIO_19</text>
<text x="184" y="131.9">GPIO_18</text>
<text x="217" y="131.9">GPIO_13</text>
<text x="217" y="129.3">GPIO_48</text>
<text x="217" y="126.8">GPIO_53</text>
<text x="231" y="126.8">CAM_RESET</text>
<text x="231" y="129.3">CAM_PWDN</text>
<text x="231" y="131.9">DVP_D7</text>
<text x="165" y="134.4">DVP_PCLK</text>
<text x="165" y="136.9">DVP_D0</text>
<text x="184" y="134.4">GPIO_17</text>
<text x="184" y="136.9">GPIO_16</text>
<text x="217" y="136.9">GPIO_14</text>
<text x="217" y="134.4">GPIO_12</text>
<text x="231" y="134.4">DVP_D5</text>
<text x="231" y="136.9">DVP_D4</text>
<text x="82.4" y="142">XL-1608SURC-06</text>
<text x="165" y="139.5">DVP_D1</text>
<text x="165" y="142">DVP_D2</text>
<text x="184" y="139.5">GPIO_15</text>
<text x="184" y="142">USJ_DN</text>
<text x="217" y="142">GPIO_1</text>
<text x="217" y="139.5">GPIO_4</text>
<text x="231" y="139.5">DVP_D3</text>
<text x="233.6" y="142">CAM_I2C_SCL</text>
<text x="8.8" y="144.6">VCC_3V3</text>
<text x="18.4" y="148.4">CAM_PWDN</text>
<text x="59.6" y="149.6">VCC_3V3</text>
<text x="184" y="144.6">USJ_DP</text>
<text x="184" y="147.1">5V_IN</text>
<text x="184" y="149.6">VCC_3V3</text>
<text x="217" y="149.6">GND</text>
<text x="217" y="147.1">5V_OUT</text>
<text x="217" y="144.6">GPIO_0</text>
<text x="233.6" y="144.6">CAM_I2C_SDA</text>
<text x="8.9" y="158.5">FLASH_LED_CTRL</text>
<text x="44.3" y="157.3">FDC6312P</text>
<text x="63.4" y="172.5">3.9Ω</text>
<text x="77.3" y="172.5">3.9Ω</text>
</g>
<g font-size="2.2">
<text x="232.2" y="30">1</text>
<text x="232.2" y="32.6">2</text>
<text x="232.2" y="35.1">3</text>
<text x="234.5" y="31.3">A0</text>
<text x="234.5" y="33.8">A1</text>
<text x="240.7" y="31.3">VCC</text>
<text x="241.8" y="33.8">WP</text>
<text x="246.4" y="35.1">6</text>
<text x="246.4" y="32.6">7</text>
<text x="246.4" y="30">8</text>
<text x="232.2" y="37.6">4</text>
<text x="234.5" y="36.4">A2</text>
<text x="234.5" y="38.9">GND SDA</text>
<text x="241" y="36.4">SCL</text>
<text x="246.4" y="37.6">5</text>
</g>
<text font-size="1.5" fill="#000080" x="233.6" y="27.9">U1</text>
<text font-size="1.5" fill="#00f" x="233.6" y="43.1">AT24C02BS(GMIC)</text>
</svg>
